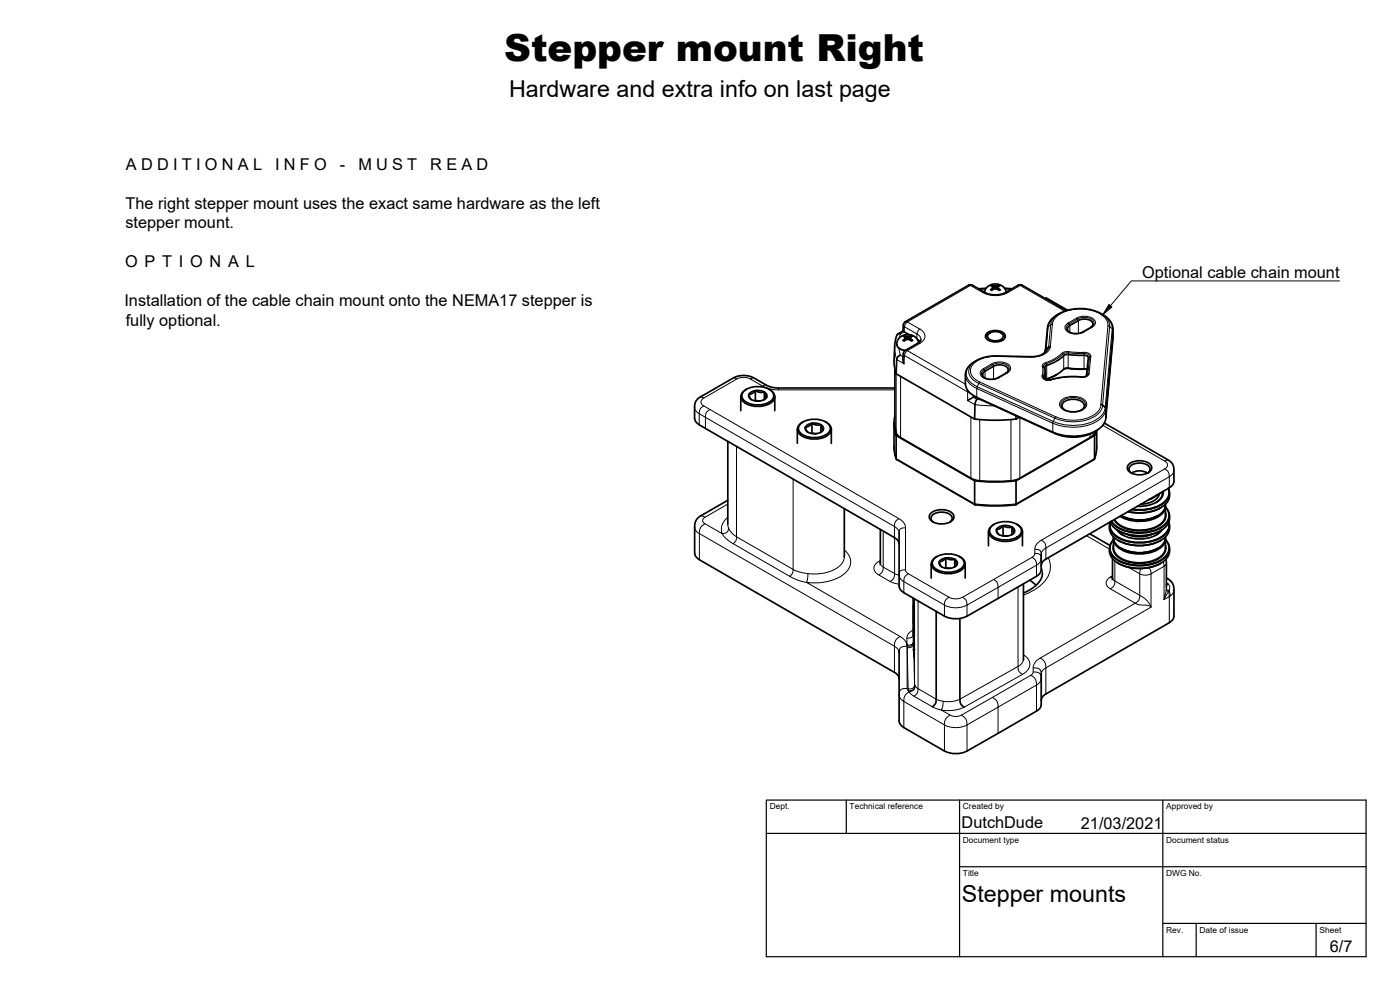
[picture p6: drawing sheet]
<svg xmlns="http://www.w3.org/2000/svg" width="420mm" height="297mm" viewBox="0 0 420 297" stroke-linecap="round" stroke-linejoin="round" font-family="sans-serif">
<!-- layer: Visible -->
<g fill="none" stroke="#000" stroke-width=".51">
<path d="M271 99.3l-1.6 .9M271 99.3l.3 .2M271.3 99.5l.1 .1M271.4 99.6l1.4 .8M271.7 96.5l-.5 .7-.2 2.1M295.4 87.7l.5-1.1 .6-.7 .9-.5 1.1-.2 1.1 .1 1.2 .5 .8 .8 .4 1.1M296 86.5l-2.3 .1M297 99.9l-.9 .7-.3 .5M297.3 85.7l.4-.2 1 .5 1-.5 .5 .2-1.1 .5 1.1 .8-.2 .1-.2 .1-1.1-.8-.7 .5a.32 .32 0 0 1-.4 .3 .32 .32 0 0 1-.3-.4 .32 .32 0 0 1 .5-.2l.6-.4zM297.6 85.5v.3M298.4 86.2v.4M298.7 86v.4"/>
<path d="M299.1 86.2v.4M299.8 85.5v.3M300.4 99.9l.8 .5 .5 .7M301.5 86.5l2.2 .1M313.6 89.5l.3-.1 6.5 3.7M320 93.2l-13.5-7.7-.9 .1-4.3 2.4-1.5 .4-1.6 .1-2.3-.6-4.6-2.5-.6 .2-19 10.9M321.1 97.6a1.1 1.1 0 0 0-.8 1 1.1 1.1 0 0 0 .7 1.1M323.6 96.2a3.5 3.5 0 0 1 4.3 .6 1.12 1.12 0 0 1-.6 1.5M323.6 96.2l-2.5 1.4M327.5 98.1l-3.6 1.9-1.6 .1-1.5-.5M222.3 119v4.2M223.4 117.2a6.8 6.8 0 0 1 8.5 .5 2.01 2.01 0 0 1-1.1 3 6.9 6.9 0 0 1-7.8-.9 1.8 1.8 0 0 1 .4-2.6z"/>
<path d="M223.8 116.9a2.21 2.21 0 0 0-1.5 2.1 2.21 2.21 0 0 0 1.5 2.1 7.3 7.3 0 0 0 8.3-1 2.15 2.15 0 0 0-1.1-3.2M224 116.8l-.2 .1M224.7 118.3l.7 1.6M224.8 118.3a1.17 1.17 0 0 0 .7 1.6M226.7 117.2l-.9 .9-1.1 .2M226.7 117.2l1.8 .6a.81 .81 0 0 1 .9 0 .81 .81 0 0 1 .3 .8l.2 .3a.36 .36 0 0 1 .1 .4 .36 .36 0 0 1-.3 .3l-.5 .4M226.7 117.2v2.9M229.4 117.6a3.8 3.8 0 0 0-4.6 .7M229.4 117.6a1.23 1.23 0 0 1 .8 1.3 1.23 1.23 0 0 1-1 1.1 4.3 4.3 0 0 1-3.7-.1M229.4 117.6v2.3M230.8 116.8l.2 .1M232.5 119v4.2"/>
<path d="M268.6 116.4h-35.6l-2.8-.7-4.8-2.7-1.3-.3h-1.8l-2.3 .7-10.6 6.3-.9 1.5-.1 4.3M268.6 110.9v16.2M270.2 100.2h-.7l-.3 .3-.6 2.4-.3 5.8 .7 3.4M270.2 106.6l-.5 .3-.5 .7-.3 4.5 23.6 13.7M271 100.9l.5-.2 .9 .5 1.1-.5 .4 .2-1.1 .5 .6 .3a.34 .34 0 0 1 .4 .3 .34 .34 0 0 1-.3 .4 .34 .34 0 0 1-.3-.4l-.8-.4-.7 .4a.34 .34 0 0 1-.4 .4 .34 .34 0 0 1-.3-.4 .34 .34 0 0 1 .5-.3l.6-.3zM271.3 100.7v.3M272.1 101.4v.4M272.4 101.2v.4M272.8 101.4v.4M273.5 100.7v.3M275.4 101.9l.7 .6M275.7 102.8l-.8-1.5-1-.6-1-.3-2.2 .4-1.2 1.2a2.06 2.06 0 0 0 1.7 3.1l.4 .1"/>
<path d="M276.4 101.9l-.5 .8-4.6 2.8-.3 2.4 .3 1.2M292.1 119.2l-1.7 1M292.4 118.8l.8 .5M292.5 118.9l-.4 .3M293.2 119.8l-.6 1.5-.1 4.5M293.2 119.3l23.5 10.8a13.5 13.5 0 0 0 12.3-.9M296.1 100a4.1 4.1 0 0 1 5.5 .4 1.8 1.8 0 0 1-1.9 2.1 3.2 3.2 0 0 1-4-1.6zM296.7 100.2a3.2 3.2 0 0 1 4.3 .3 1.5 1.5 0 0 1-1.7 1.7h-1.2a1.37 1.37 0 0 1-1.4-.5 1.37 1.37 0 0 1 0-1.5zM301.8 112a1.22 1.22 0 0 0 .7-1.4 1.22 1.22 0 0 0-1.2-.9l-1.3-.2a6.9 6.9 0 0 0-4.4 1.9 1.09 1.09 0 0 0-.7 .9 1.09 1.09 0 0 0 .6 1.1M302.1 111.9l-2.6 1.5-1.1 .3-1.4 .1-1.6-.5M313.2 106.2l-1.5 .6-1.7 .2-11.6-.2-3.3 .5-2 .9-2 1.3-1.1 1.5-.3 1.5a6.4 6.4 0 0 0 .6 4.4l.8 1 2 1.3 22.9 10.5a15 15 0 0 0 14.1-1.2 4.5 4.5 0 0 0 1.8-3.3v-2.7l-1-1-.5-.1M313.7 111.7v2.1l-.2-.3 .2-1.7-.1-1.7 .3-.4a16.3 16.3 0 0 0 5.9-3.3l5.9 .2 .8 .4 .1 .3-.5 5.3"/>
<path d="M313.8 105l.5-6.6 .4-1.3 1.6-2 2.6-1.5 3.6-.9 4.2 .1 2.7 .8 2.1 1.1 1.3 1.1 1.1 2 .1 3.7-2.1 23.6M314.7 104.1l-.9 .7-.2 .8-.7 .7M315.2 104l-.5 .1M317.1 112.4l-3.3 1.5M319.2 110.8a14.4 14.4 0 0 1-5.4 3.1M319.3 110.7l1.2-.2 5.8 .4-6.1-.5-1 .4M326 112.9l-1 .2h-5.1l-5.1 .9-1.3-.2M326.1 112.6l-.2 .3M208.5 125.5l.2 .8a6.4 6.4 0 0 0 3 2.3l56.7 32.7 .9 .7 .6 1.3M218.4 132.4v24.9M226.5 120.3h1.4M239.3 128.8v4.2"/>
<path d="M240.4 127a6.8 6.8 0 0 1 8.4 .5 2.01 2.01 0 0 1-1 3 6.9 6.9 0 0 1-7.8-.9 1.8 1.8 0 0 1 .4-2.6zM241 126.6a2.25 2.25 0 0 0-1.7 2.1 2.25 2.25 0 0 0 1.5 2.2 7.3 7.3 0 0 0 8.3-1 2.19 2.19 0 0 0-1.3-3.3M243.5 130.1h1.4M243.7 127l-1.4 1a.45 .45 0 0 0-.6 .2 .45 .45 0 0 0 .2 .6l.5 .9M243.7 127l1.8 .6a.78 .78 0 0 1 .9 0 .78 .78 0 0 1 .3 .8l.1 .3a.35 .35 0 0 1 .2 .4 .35 .35 0 0 1-.3 .3l-.5 .4M243.7 127v2.9M243.7 127l-.6 .1a1.35 1.35 0 0 0-1.4 1 1.35 1.35 0 0 0 .7 1.6 3.8 3.8 0 0 0 4.7-.7 1.17 1.17 0 0 0-.7-1.6M243.7 127h1.4l1.3 .4M246.3 127.4v2.3M249.5 128.8v4.2M268.3 127.1v7.4l.7 3.2M268.6 124.7a10.3 10.3 0 0 0 .4 5.9"/>
<path d="M268.6 127.1l.4 2.7M268.9 129.8l.4 .7 1 .8M270.3 131.3l21.1 12.2M292.5 125.7l6.8 .4 5.7-.4M304.9 124.7v1.1M305.9 125.2l-1 .6M319.4 122.9l2.2 .7 1.5-.1 1.6-.6M319.6 123a1.57 1.57 0 0 1-.8-1.8 1.57 1.57 0 0 1 1.5-1.1 4.6 4.6 0 0 1 4.9 .9 1.35 1.35 0 0 1-.6 2M328.6 129.5l-.4 1-1 .8-21.1 12.2M328.9 129.3l-.4 1.3M329.1 129.2v5.5l-.6 3M331.4 126.9l19.9 11.6 .6 .8 .4 1.2v3.9l-.2 .9-1.2 1-37 21.5"/>
<path d="M338.9 139.2a5.1 5.1 0 0 1 6.6 .5 1.79 1.79 0 0 1-1.5 2.4 5.1 5.1 0 0 1-5.5-1.1 1.39 1.39 0 0 1 .4-1.8zM339.3 139.8a4.4 4.4 0 0 1 5.7 .4 1.3 1.3 0 0 1-.6 1.8 4.5 4.5 0 0 0-4.8 0 1.29 1.29 0 0 1-.3-2.2zM218.4 150.1l-8.3 4.8-1.2 1.3-.4 1.7v8.1l.2 .8 1.2 1.1M253.4 152.6v14.5M264.2 158.9v10.5M269.8 159.9v16M279.4 153.9a5.2 5.2 0 0 1 6.7 .5 1.8 1.8 0 0 1-1.5 2.5 5.2 5.2 0 0 1-5.5-1.1 1.4 1.4 0 0 1 .3-1.9zM280.2 156.7a1.35 1.35 0 0 1-.8-1.4 1.35 1.35 0 0 1 1-1.1 4.5 4.5 0 0 1 5.2 .7 1.29 1.29 0 0 1-.6 1.8M291.4 143.5a12.5 12.5 0 0 0 6.4 1h1.9a12.5 12.5 0 0 0 6.4-1M292.5 144.3l-23.6-13.6 .2 7.2 23.5 13.5M292.5 144.3v7.1l5.4 .4 7-.4v-7.1M292.5 144.2l6.8 .4 5.7-.4"/>
<path d="M296.7 159.5v4.2M297.8 157.7a6.8 6.8 0 0 1 8.4 .5 2.01 2.01 0 0 1-1 3 6.9 6.9 0 0 1-7.9-.9 1.8 1.8 0 0 1 .5-2.6zM298.4 157.3a2.25 2.25 0 0 0-1.7 2.1 2.25 2.25 0 0 0 1.5 2.2 7.3 7.3 0 0 0 8.3-1 2.19 2.19 0 0 0-1.4-3.3M299.1 158.9l.7 1.5M299.1 158.8a1.17 1.17 0 0 0 .7 1.6M301 157.7l-1.1 1-.8 .2M301 157.7l1.8 .6a.81 .81 0 0 1 .9 0 .81 .81 0 0 1 .3 .9l.2 .3a.3 .3 0 0 1 .2 .3 .3 .3 0 0 1-.3 .2l-.5 .5M301 157.7v3M301 157.7l-1 .3-.9 .8M301 157.7h1.5l1.2 .4M303.7 158.1v2.3M303.7 158.1a1.23 1.23 0 0 1 .8 1.3 1.23 1.23 0 0 1-1 1.1 4.3 4.3 0 0 1-3.7-.1"/>
<path d="M304.9 144.3l23.6-13.6-.2 7.2-23.5 13.5M306.9 159.5v4.2M333 158.5a5.9 5.9 0 0 0 5.2 4.7 13.2 13.2 0 0 0 11.3-1.9 3.8 3.8 0 0 0 1.5-2.8M333 157.7v.8M333.2 156.6a4.2 4.2 0 0 0 2.8 5 13.6 13.6 0 0 0 13.5-1 3.5 3.5 0 0 0 1.3-4M333.2 156.7a4.3 4.3 0 0 0 3 4.8 13.5 13.5 0 0 0 13.1-1 3.6 3.6 0 0 0 1.4-3.8M335.3 159a9.6 9.6 0 0 0 10.4 2.1l2.1-1.1 .9-1M335.5 159.1l1.5 1.5M335.6 159.2a13.9 13.9 0 0 0 12.7 0M347.3 148.4l-1.1 .9-1.5 .7M347.5 154.7a11.7 11.7 0 0 1-10.9 .1M348 148.1a4.8 4.8 0 0 1-4.7 3.1l-.9 .1"/>
<path d="M348.3 152.4a14 14 0 0 1-9.8 1.1M348.3 152.4h.1M348.5 159.1l-1.6 1.5M348.9 148.1l-.1-.5-.2 1.4-.6 1-1.1 .8M349.1 147.4a4.4 4.4 0 0 1-4 4.1l-3.8 .4M349.8 151.9a4.9 4.9 0 0 1-1.3 5.1 11.5 11.5 0 0 1-13.1 0l-.9-1.1M349.8 151.3a4.1 4.1 0 0 1-3.1 3.8 12.4 12.4 0 0 1-10.2-.4l.1 .1M349.8 151.7a4.6 4.6 0 0 1-3.9 4.1 12.2 12.2 0 0 1-9.8-.9M349.8 152.2a3.6 3.6 0 0 1-1.1 5.8 13.3 13.3 0 0 1-14.1-.5l-1-1.1M349.8 152.2a3.6 3.6 0 0 1-.9 5.9 13.5 13.5 0 0 1-14.5-.5l-.9-1.2M349.8 153.9a3.7 3.7 0 0 1-2.8 4.3 11.8 11.8 0 0 1-11.7-1.1l-.9-1.2M350.6 146.6a3.9 3.9 0 0 1-2.3 4.8 13.5 13.5 0 0 1-8.5 1.4"/>
<path d="M350.7 146.5a3.9 3.9 0 0 1-2.4 5.1 13.9 13.9 0 0 1-8.7 1.3M351 154.8a4.8 4.8 0 0 1-3.6 4.9 13.7 13.7 0 0 1-12.8-1.2l-1.4-1.9M351 147.9a4.5 4.5 0 0 1-3.1 4.7 14.5 14.5 0 0 1-9.3 .9M351 157.7v.8M209.9 167.9l58.5 33.8 1.2 1.1 .3 .9M274.1 179.5v10.8M279.5 169.2v4.2M280.6 167.4a6.8 6.8 0 0 1 8.4 .5 2.01 2.01 0 0 1-1 3 6.9 6.9 0 0 1-7.9-.9 1.8 1.8 0 0 1 .5-2.6zM281.2 167a2.25 2.25 0 0 0-1.7 2.1 2.25 2.25 0 0 0 1.5 2.2 7.3 7.3 0 0 0 8.3-1 2.19 2.19 0 0 0-1.3-3.3M281.9 168.5l.7 1.6M281.9 168.5a1.17 1.17 0 0 0 .7 1.6M283.7 170.5h1.3"/>
<path d="M283.8 167.4l-1 .9-.9 .2M283.8 167.4l1.9 .5a.82 .82 0 0 1 .9 .1 .82 .82 0 0 1 .3 .9l.1 .2a.35 .35 0 0 1 .2 .4 .35 .35 0 0 1-.3 .3l-.5 .4M283.8 167.4v2.9M283.9 167.4l-1.1 .3-.9 .8M283.9 167.4h1.4l1.2 .4M286.5 167.8a1.23 1.23 0 0 1 .8 1.3 1.23 1.23 0 0 1-1 1.1 4.3 4.3 0 0 1-3.7-.1M286.5 167.8v2.3M289.7 169.2v4.2M300.8 160.8l1.4 .1M307.1 175.2l.1 22.8M309 174.1l1.9 1.5M311.1 172.9l-20.9 12a7.6 7.6 0 0 1-6.7 0l-12.2-7.1-1.2-1.1-.2-.8"/>
<path d="M312.5 166.4l-.1 5-.4 .8-.9 .7M312.8 172l-.3 1.6-1 1.5-1.8 1.5-2.6 1.3M313.9 167.8l-1.2 1.1-.2 .8M327 160.2l6.1 3.4M333 164.6a5 5 0 0 0 4.1 5.1 13.6 13.6 0 0 0 12.4-1.5 3.9 3.9 0 0 0 1.5-3.6M333.9 167.6l-.1 6.3M334.2 161.1a4.8 4.8 0 0 0 4.2 4.2 11.1 11.1 0 0 0 10.5-1.9 2.9 2.9 0 0 0 .9-2.3M334.2 161.7a4.9 4.9 0 0 0 1.5 5.3 11.4 11.4 0 0 0 13.2-.6 5 5 0 0 0 .9-4.7M334.2 163.7a4.2 4.2 0 0 0 3.4 4.6 11.9 11.9 0 0 0 11.1-1.4 3.1 3.1 0 0 0 1.1-3.2M334.2 162a3.6 3.6 0 0 0 1.2 5.9 13.4 13.4 0 0 0 13.9-.5 3.4 3.4 0 0 0 .5-5.4 3.6 3.6 0 0 1-1.1 6 13.5 13.5 0 0 1-14.2-.5 3.4 3.4 0 0 1-.3-5.5zM334.2 161.5a4.6 4.6 0 0 0 3.8 4.1 11.5 11.5 0 0 0 10.8-1.8 3.1 3.1 0 0 0 1-2.3M335.6 162.2a13.9 13.9 0 0 0 12.7 0"/>
<path d="M335.6 169l.1 .1M335.7 169.1a13.9 13.9 0 0 0 12.6 0M336.4 164.5l.2 .1M338.1 160.3a9.6 9.6 0 0 0 7.7 0M347.5 164.5a11.7 11.7 0 0 1-10.9 .1M348.3 169v.1M349.9 167.8l.2 .9v7.5M350.1 173.4l1.5 1.1 .7 1.7v8.7l-.5 1.2-.9 .7-37 21.4M350.1 176.2h.1M350.5 175.2l-.4 .2M269.8 195.9v20.4M274.2 188.4v.9h.2"/>
<path d="M274.2 189.3l.1 7.9 .1-5M274.3 192.2l.1 2.7M274.3 194.9v.1M274.3 188.3v.1M274.3 194.9l.1 .1M274.3 195h.1M274.3 188.3l-.1-6.7 .1 13.3M274.3 194.9h.1M281 183.5v26.7l-.3 .9-.9 1M288.1 185.6v24.6l.3 1.1 1 .9M269.9 216.3l.2 .9 1.2 1.1M312.5 202.3v9.1l-.5 1.3-.9 .7-20.9 11.9a7.6 7.6 0 0 1-6.7 0l-12.2-7"/>
<path d="M313.9 208.2l-1.2 1.1-.2 .9"/>
</g>
<!-- layer: Visible Narrow -->
<g fill="none" stroke="#000" stroke-width=".3">
<path d="M271.3 99.6l-1.1 .6-.3 1.2M271.4 99.6v-1.5l3.8 2.1M271.7 96.5l.6 .1-.5 .4-.3 1-.4-.5M276.1 98.7l-.7 .8-.2 .7M276.1 98.7a2.27 2.27 0 0 1 1.5 2.2 2.27 2.27 0 0 1-1.5 2.1l-3.8 2.2 17.4 10.1M290.7 85.6h1.2M295 87.8l-3.7-2.2-19 11 3.8 2.1M295 87.8a8.1 8.1 0 0 0 7.4 0M295.6 87.7l-.6 .1M295.8 86.7l-1.7 .1M297.9 85.9v.6M298.2 86.7h1.1"/>
<path d="M298.2 85.7h1.1M299.6 85.9v.6M301.7 86.7l1.7 .1M301.8 87.7l.6 .1M302.4 87.8l3.8-2.2 13.3 7.8M305.6 85.6h1.2M314.6 98.1l-.7 7M314.6 98.1l-.3 .3M315.3 97.5l-.6 6.6-.1 .4-.7 .6M315.3 97.5l-.7 .6M315.3 97.4l.5-.1a5.9 5.9 0 0 1 5.2-4.2 11.9 11.9 0 0 1 10.4 2 3.3 3.3 0 0 1 1.1 2.7M315.8 97.3l-.6 6.7a4.3 4.3 0 0 1-4 3l-1.9 .2"/>
<path d="M317.4 94.4l-1.3 .9-.9 1-.7 1.8M317.9 94.1l-1.2 .8-.8 1-.6 1.5M320.5 96.9a8.1 8.1 0 0 1 4.6-2l1.4 .1a1.96 1.96 0 0 1 2.1 2.4l-.8 .7M320.8 99.6a1.28 1.28 0 0 1-.8-1.2 1.28 1.28 0 0 1 .8-1.2l-.1-.2a1.33 1.33 0 0 0-1.1 1.3 1.33 1.33 0 0 0 1 1.3l1.2 .5 1.5 .1 2-.6M323.1 95.5l.3 .2M323.4 95.7l.2 .5v3.8M323.4 95.7l-2.6 1.5 .3 .4v2.1M323.4 95.7a4 4 0 0 1 4.9 .8 1.29 1.29 0 0 1-.8 1.6M325 99.6h.3M327.5 98.1h.3M327.8 98.2l-2.6 1.4M330.4 94.1l1.4 .9a3.7 3.7 0 0 1 1.2 3l-.5-.2"/>
<path d="M331 94.4a4.7 4.7 0 0 1 2.8 4.2l-.8-.6-2.1 23.6M332.5 97.8l-2.1 23.6a5 5 0 0 1-3.8 3.9 13.6 13.6 0 0 1-9.7-.2M334 98.8v.2l-.2-.4-2.1 23.6a5.8 5.8 0 0 1-4.5 4.6 15.6 15.6 0 0 1-11.1-.4M210.1 119.1l1.1 .3M220 113.4l1.1 .3M226.3 113.4l-1.1 .3M230 115.6l-1.1 .3M233.6 116.4v.6M268.5 103.9l.2 2.3 .4 1.7 2.2 1.2 .1-2.4 19 10.9v2.6l2.2 1.2M268.6 117h-35.6l-3.1-.7-4.8-2.6-2.2-.5-1.7 .5-10.5 6.1a1.19 1.19 0 0 0 .5 2l59.2 34.2 .9 1 .5 1.2v12.9l.2 .6 13.1 7.7 2.2 .3 1.6-.5M268.9 112.1v17.7M269.1 103.2a2.54 2.54 0 0 0 2.6 1.9"/>
<path d="M269.8 104.5l.4 2.1M270.2 106.6l.8 .4M270.3 112.9v18.4M271.1 106.1l.4 .6M271.6 101.1v.6M271.7 105.1l.6 .1-.5 .5-.3 .9M271.9 101.9h1M271.9 100.9h1M273.3 101.1v.6M275.2 100.2l-.1 1.4M275.2 100.2l.8 .6 .4 1.1M275.5 103h.6"/>
<path d="M289.8 112.5a4.9 4.9 0 0 0 3.4 4.1l.1-.6M290.5 117.2l-.1 .4 .5 .2M292.1 119.2l1.1 .6 1.3 .1M292.1 118.7v.5M292.5 108.5a3.7 3.7 0 0 0-1.3 6.2l2.1 1.3M293.1 108.1a3.3 3.3 0 0 0-1.2 5.7l1.9 1.2M293.3 116l22.8 10.5M293.8 115l22.8 10.5-.5 1M293.8 115l-.5 1M293.9 119.7l-.8-.5v-2.6l22.9 10.4v2.7l.7 .4M294.1 114.6l22.8 10.4-.3 .5a13.2 13.2 0 0 0 13.2-1.5 3.6 3.6 0 0 0 1.1-2.5M295.1 110.6l.3 .3"/>
<path d="M295.1 110.6a1.55 1.55 0 0 0-.9 1.8 1.55 1.55 0 0 0 1.5 1.2l2.1 .3 2-.6M295.4 110.9l.2 .5v2.1M295.4 110.9a1.27 1.27 0 0 0-.9 1.2 1.27 1.27 0 0 0 .9 1.2M297.6 109.2l-2.5 1.4M297.7 109.2l.2 .2M297.7 109.2a4.7 4.7 0 0 1 5.4 .7 1.38 1.38 0 0 1-.8 2M297.9 109.4l.3 .5v3.9M297.9 109.4l-2.5 1.5M297.9 109.4a4 4 0 0 1 4.9 .8 1.29 1.29 0 0 1-.7 1.6l.3 .1M299 106.9a8.9 8.9 0 0 0-7.3 2.8 3 3 0 0 0 1.5 4.5l.9 .4-.3 .4M299 106.8l10.3 .4M299.5 113.3h.3"/>
<path d="M302.3 111.9l-2.5 1.5M309.3 107v.1M312.7 112.8l.4 .1M312.7 112.8a1.89 1.89 0 0 0 2.8 1.2M312.8 110l.4 .1M312.8 110l.2 1.4-.3 1.4M313.1 112.9l.4 .6M313.1 112.9v.5l.4 .3M313.2 110.1l.3 .2M313.2 110.1l.2 1.4-.3 1.4M313.8 108.8l.2 .3M313.8 108.8l-.9 .6-.1 .6"/>
<path d="M313.9 105.1l-.2 .2M313.9 105l-1 1.3M314 109.1l.1 .5-.1 4.2M314 109.1a.87 .87 0 0 0-.8 1M314 113.8h.1M314 113.8l-.2 .1M314.6 104.5l-.3 .7-1.1 .9M315.2 104.4l-.6 .1M315.4 113.9l.1 .1M316.9 112.6l-2.9 1.2M318.6 106.1l.3 .2M318.6 106.1a11.7 11.7 0 0 1-4.8 2.7"/>
<path d="M318.9 106.3a12 12 0 0 1-4.9 2.8M318.9 106.3l.3 .4v4.1M320.7 110.5l4.6 .2M320.7 110.5l-1.4 .2M320.7 105.9v4.6M320.7 105.8l4.6 .3M320.7 110.5h.1M320.7 105.9h-.9l-.9 .4M320.8 105.5l-.1 .4M324.6 113.2a23.7 23.7 0 0 0-9.1 .8M324.6 113.1v.1M325.3 105.7h-2a8.9 8.9 0 0 0-4.4 .1l-.3 .3"/>
<path d="M325.3 105.7a1.71 1.71 0 0 1 2.1 1.2M325.3 105.7v.4M325.3 106.1l1.2 .2 .5 .7M325.3 110.7v.1M325.3 110.8l1 .1M325.3 106.1v4.7M326.5 112.3l-.4 .3M326.5 112.3l-.5 .5M326.8 112.1l-.3 .2M326.9 112.1a1.95 1.95 0 0 1-2.3 1.1M327 107l-.5 5.3M327 107l-.4 .3"/>
<path d="M327.4 106.9l-.6 5.2M327.4 106.9l-.4 .1M334 101.5l-2.1 23.6M334 101.5v-2.5l-2.1 23.6a6 6 0 0 1-4.6 4.7 15.9 15.9 0 0 1-11.3-.3l.1-.6M334 101.2v.3M208.4 122.2l.4 1 1 .9v3.4M211.2 121.8l-1 .9-.4 1.4 1.9 1.1M211.7 125.2l56.7 32.8 .1 14.1 1.3 .5M211.7 125.2v3.4M213.1 122.9l-1.1 .9-.3 1.4M221 133.9v27.2l17 9.7v-27.1M268.3 134l.2 1.8 .4 1.8 23.6 13.6 3.4 .3h4.5l4.6-.3 23.5-13.6"/>
<path d="M291.4 125.1v18.4M292.6 121.4l5.9 .4M294 125.9v18.4M303.4 125.9v18.4M306.1 125.3v18.2M318.6 120a5.7 5.7 0 0 1 7.3 .5 1.98 1.98 0 0 1-1.6 2.8 5.7 5.7 0 0 1-6.1-1.3 1.54 1.54 0 0 1 .4-2zM319.4 122.9a1.72 1.72 0 0 1-1-1.9 1.72 1.72 0 0 1 1.6-1.4 5.2 5.2 0 0 1 5.6 1.1 1.55 1.55 0 0 1-.9 2.2M327.2 130.2v1.1M328.5 129.5v.3M329.2 134l-.2 1.8-.5 1.8M331 127.6l19.1 11.1a1.18 1.18 0 0 1-.6 2l-37.3 21.6-1.4 1.5-.3 2.7-.7 .7-20.9 12M350.6 138l-1.1 .3"/>
<path d="M208.5 158.1l.3 1.1 1.1 .9v7.8M210.2 154.8h.5l.9 .4M211.6 157.1l-1.4 1.2-.3 1.8 58.5 33.8v7.8M218.4 151.2l-6.9 4-.6 .8 .1 .6 .4 .5 5.3 3a4.3 4.3 0 0 1 1.7-4.9M218.4 157.2l.2 1.1-.1 .9-.4 .6-.7 .2a.39 .39 0 0 0-.5 .2 .39 .39 0 0 0 .2 .5l1 1 1.9 1.4 .7-.6 .3-.9a.8 .8 0 0 0-.7-1l-1.1-1.3-.6-1M253.4 152.8h.4M265.1 159.4v10.7l3.4 2-.3 1.5-1.1 .9M269.8 155.6l-.9 .7-.4 1.1a1.72 1.72 0 0 0 1 1.5l.3 1 .4-1.2 1.6-.3M349.5 140.7l1.1 .8 .3 1a.32 .32 0 0 0 .1 .5 .32 .32 0 0 0 .5-.3l.6-.9 .2-.7M350.9 146.4v-3.3l-37 21.3-.3-1.4-1.1-.9M220 163.1l17 9.8M253.4 165l1.4 1.7 .5 1.8-.5 1.9-1.4 1.7-2 1.3-2.8 1-3.5 .5-3.1-.2 28.5 16.5 1.3 1.2 .4 1.2 .1-2.9 .6-.9 1.2-.8"/>
<path d="M253.4 167l-.3 1.3-.7 1.1-2.4 1.7-3.3 .9-4.2 .1-.1 1.5-.4 1.1-2.5-.6-2.5-1.2 .8-.9 .2-1.2 1.9 .8 2.6 .5M263.7 168.5l.5 .2M264.2 168.2l-1.2 .8-.6 .7-.1 .9 .4 1.1 .8 .6 3.6 2.2 1.4 .5 1.3 .2M264.2 168.9l.3 .8a1.33 1.33 0 0 1 .3 1.9l-1.1 .9M271.8 171l-1.4 .2-.5 .9 .1 1.2 1.3 1.2v3.3M272.6 172.2l-1.1 .9-.2 1.4 12.1 7v3.4M274.1 179.5v13l-.4 .8-1.5 .3v.3l1.5-.3 .4-.6 .1-1M274.5 179.7v26.2l-.2 .8-.9 .5a.5 .5 0 0 1-.6 .1 .5 .5 0 0 1-.3-.6M284.8 179.2l-.9 .6-.4 1.1a.69 .69 0 0 0 .1 .8 .69 .69 0 0 0 .7 .2l2.8 .5 1.7-.3 1.4-.5v3.3M298.2 173.9l1.1 1 .2 1.3M299.5 176.2l-9.3 5.4-.2-1.4-1.1-1M299.5 176.2v3.4"/>
<path d="M305.5 176.1v23.9l-17.5 9.9-1.8 .5-2.3 .1a.51 .51 0 0 0-.7-.1 .51 .51 0 0 0-.2 .6l-.2 1.4-.3 .6h-.2l-2.2-.8-5.8-3.3M310.6 164.8l1.5 .3 .4 1.3 .4-1.2 1-.8v3.4M310.6 166l1.2 .2 .6 .7-.1 1.4-.8 1a.31 .31 0 0 1-.4 .1 .31 .31 0 0 1-.1-.4l-.3-1-1-.8M311.1 172.9v-3.3l-11.6 6.6M312.5 170.1l.3 1.9M314.6 167.3a6.7 6.7 0 0 1-2.5 8.5 16.8 16.8 0 0 1-4.9 2.7M326.1 160.7l6.9 4M333.2 173.2l-.8 .6-.4 .9 .1 .8 .5 .7a.96 .96 0 0 0 1.6-.4l.4-1a.67 .67 0 0 0-.5-.9l-.2-.6M333.9 172.8l-.7 .4 .7 .2M334.6 168.3v6l7.5 4.3-.3 1.3-1.1 1.1-7.5-4.3M338.7 170.2l3.4 2v6.4l2 1.4 .9 1.2 .4 1-.9-.6-2.3-.1-1.5-.5-28.9 16.7-1.5 1.6-.2 2.4-.5 .7-21.2 12.3-1.5 .3-1-.1-3.4-1.9 3.8 .1 2.7-.7 18.3-10.4 1.4-1.3 .4-1.5-.6-1.6-1.4-1.1M342.5 170.6l-.4 .8a.77 .77 0 0 0 .1 .9 .77 .77 0 0 0 .8 .2h1.3l1.1-.3v10l-31.5 18.2v7.8"/>
<path d="M344.7 170.3l.7 .9v1l4-2.3v10l.7-3.7M349.1 168.6l.2 .7a.3 .3 0 0 0 .1 .5 .3 .3 0 0 0 .4-.3l.3-.6M350 177.1l.7 .4-1.3 2.4 1.5-.9v7.8M350 176.6l.4 .4a.36 .36 0 0 1 .4 .2 .36 .36 0 0 1-.1 .4l.2 1.4 .3-.2M350.1 174.8l.9 1.1-.2 1.3 .4 1.6 .9-.9 .2-.9M350.1 173.7h.5M270.1 191l-1.2 1-.4 1.2a1.65 1.65 0 0 0 1 1.6l.3 1.1 .2-1.1 .6-.7 1.6-.2v.4l1.4-.2 .5-.5 .1-1.3M273.9 189.1l.2 .1M274.1 189.9l-.4 1.2-1.5 .4M274.2 192.8l.2 12.8-.4 .8-1.5 .3-.3-12.4v12.3l-1.7 .2-.4 .4-.2 .9 .1 1.2 1.3 1.2 .2-1.5 .7-1a.59 .59 0 0 1 .7-.3 .59 .59 0 0 1 .4 .5l.3 .2a.82 .82 0 0 0 1.4-.1l.5-1.2a1.01 1.01 0 0 0-.7-1.1l-.2-.3M275.5 180.3v26.3l5.7 3.3 1.8 .5M307.1 197.7l-.2 1-.6 .7a1.22 1.22 0 0 0-.5 1.9l1.1 1"/>
<path d="M312.2 197.4l1.1 .9 .5 1.4a1.36 1.36 0 0 1-.9 1.5l-.4 1.1-.2-1.1-.4-.5-1.8-.3M274.5 205.5l-.1 1.3-.9 .6a.85 .85 0 0 1-1.2-.7l-.1-.1M285.1 214.6l-1.3 1.1-.4 1.8-12.1-7v7.8M288.5 214.6l1.3 1.1 .4 1.8 9.3-5.3v7.8M297.9 209.2l1.3 1.2 .3 1.8 11.6-6.7v7.9M310.1 201.6l1.3 .1 .8 .6 .3 1.5-.6 1.1-.8 .6-.4-1.8-1.3-1.1M283.4 225.3v-7.8l1.6 .6 1.7 .2 2.1-.2 1.4-.6v7.8"/>
</g>
<circle cx="334" cy="101.5" r=".11" fill="#000" stroke="#000" stroke-width=".3"/>
<!-- layer: Visible -->
<circle cx="274.3" cy="194.9" r=".24" fill="#000" stroke="#000" stroke-width=".3"/>
<!-- layer: TitleBlock -->
<path d="M230 240.1h180v46.9h-180zM230 250h180M254 240.1v9.9M288 240.1v46.9M349 240.1v46.9M288 260.1h122M349 277.1h61M359 277.1v9.9M395 277.1v9.9" fill="none" stroke="#000" stroke-width=".36"/>
<!-- layer: Annotations -->
<path d="M332.8 91.4l.9 .7-2.7 2.3z" fill="#000" stroke="#000" stroke-width=".3"/>
<path d="M402 84.3h-62.5l-6.3 7.4" fill="none" stroke="#000" stroke-width=".3"/>
<text font-size="11.2" x="151.3" y="18.2">Stepper mount Right</text>
<g font-size="7">
<text x="152.8" y="29.1">Hardware and extra info on last page</text>
<text x="288.7" y="270.6">Stepper mounts</text>
</g>
<g font-size="4.9">
<text x="37.8" y="50.9">A D D I T I O N A L</text>
<text x="82.6" y="50.9">I N F O</text>
<text x="102" y="50.9">-</text>
<text x="107.5" y="50.9">M U S T</text>
<text x="129.1" y="50.9">R E A D</text>
<text x="37.7" y="62.6">The right stepper mount uses the exact same hardware as the left</text>
<text x="37.7" y="68.4">stepper mount.</text>
<text x="37.5" y="80.2">O P T I O N A L</text>
<text x="342.8" y="83.3">Optional cable chain mount</text>
<text x="37.3" y="91.9">Installation of the cable chain mount onto the NEMA17 stepper is</text>
<text x="37.7" y="97.8">fully optional.</text>
<text x="288.6" y="248.5">DutchDude</text>
<text x="324.4" y="248.6">21/03/2021</text>
<text x="399.1" y="285.8">6/7</text>
</g>
<g font-size="2.5">
<text x="231" y="242.9">Dept.</text>
<text x="255" y="242.9">Technical reference</text>
<text x="289" y="242.9">Created by</text>
<text x="350" y="242.9">Approved by</text>
<text x="289" y="252.8">Document type</text>
<text x="350" y="252.8">Document status</text>
<text x="289" y="262.9">Title</text>
<text x="350" y="262.9">DWG No.</text>
<text x="350" y="279.9">Rev.</text>
<text x="360" y="279.9">Date of issue</text>
<text x="396" y="279.9">Sheet</text>
</g>
</svg>
